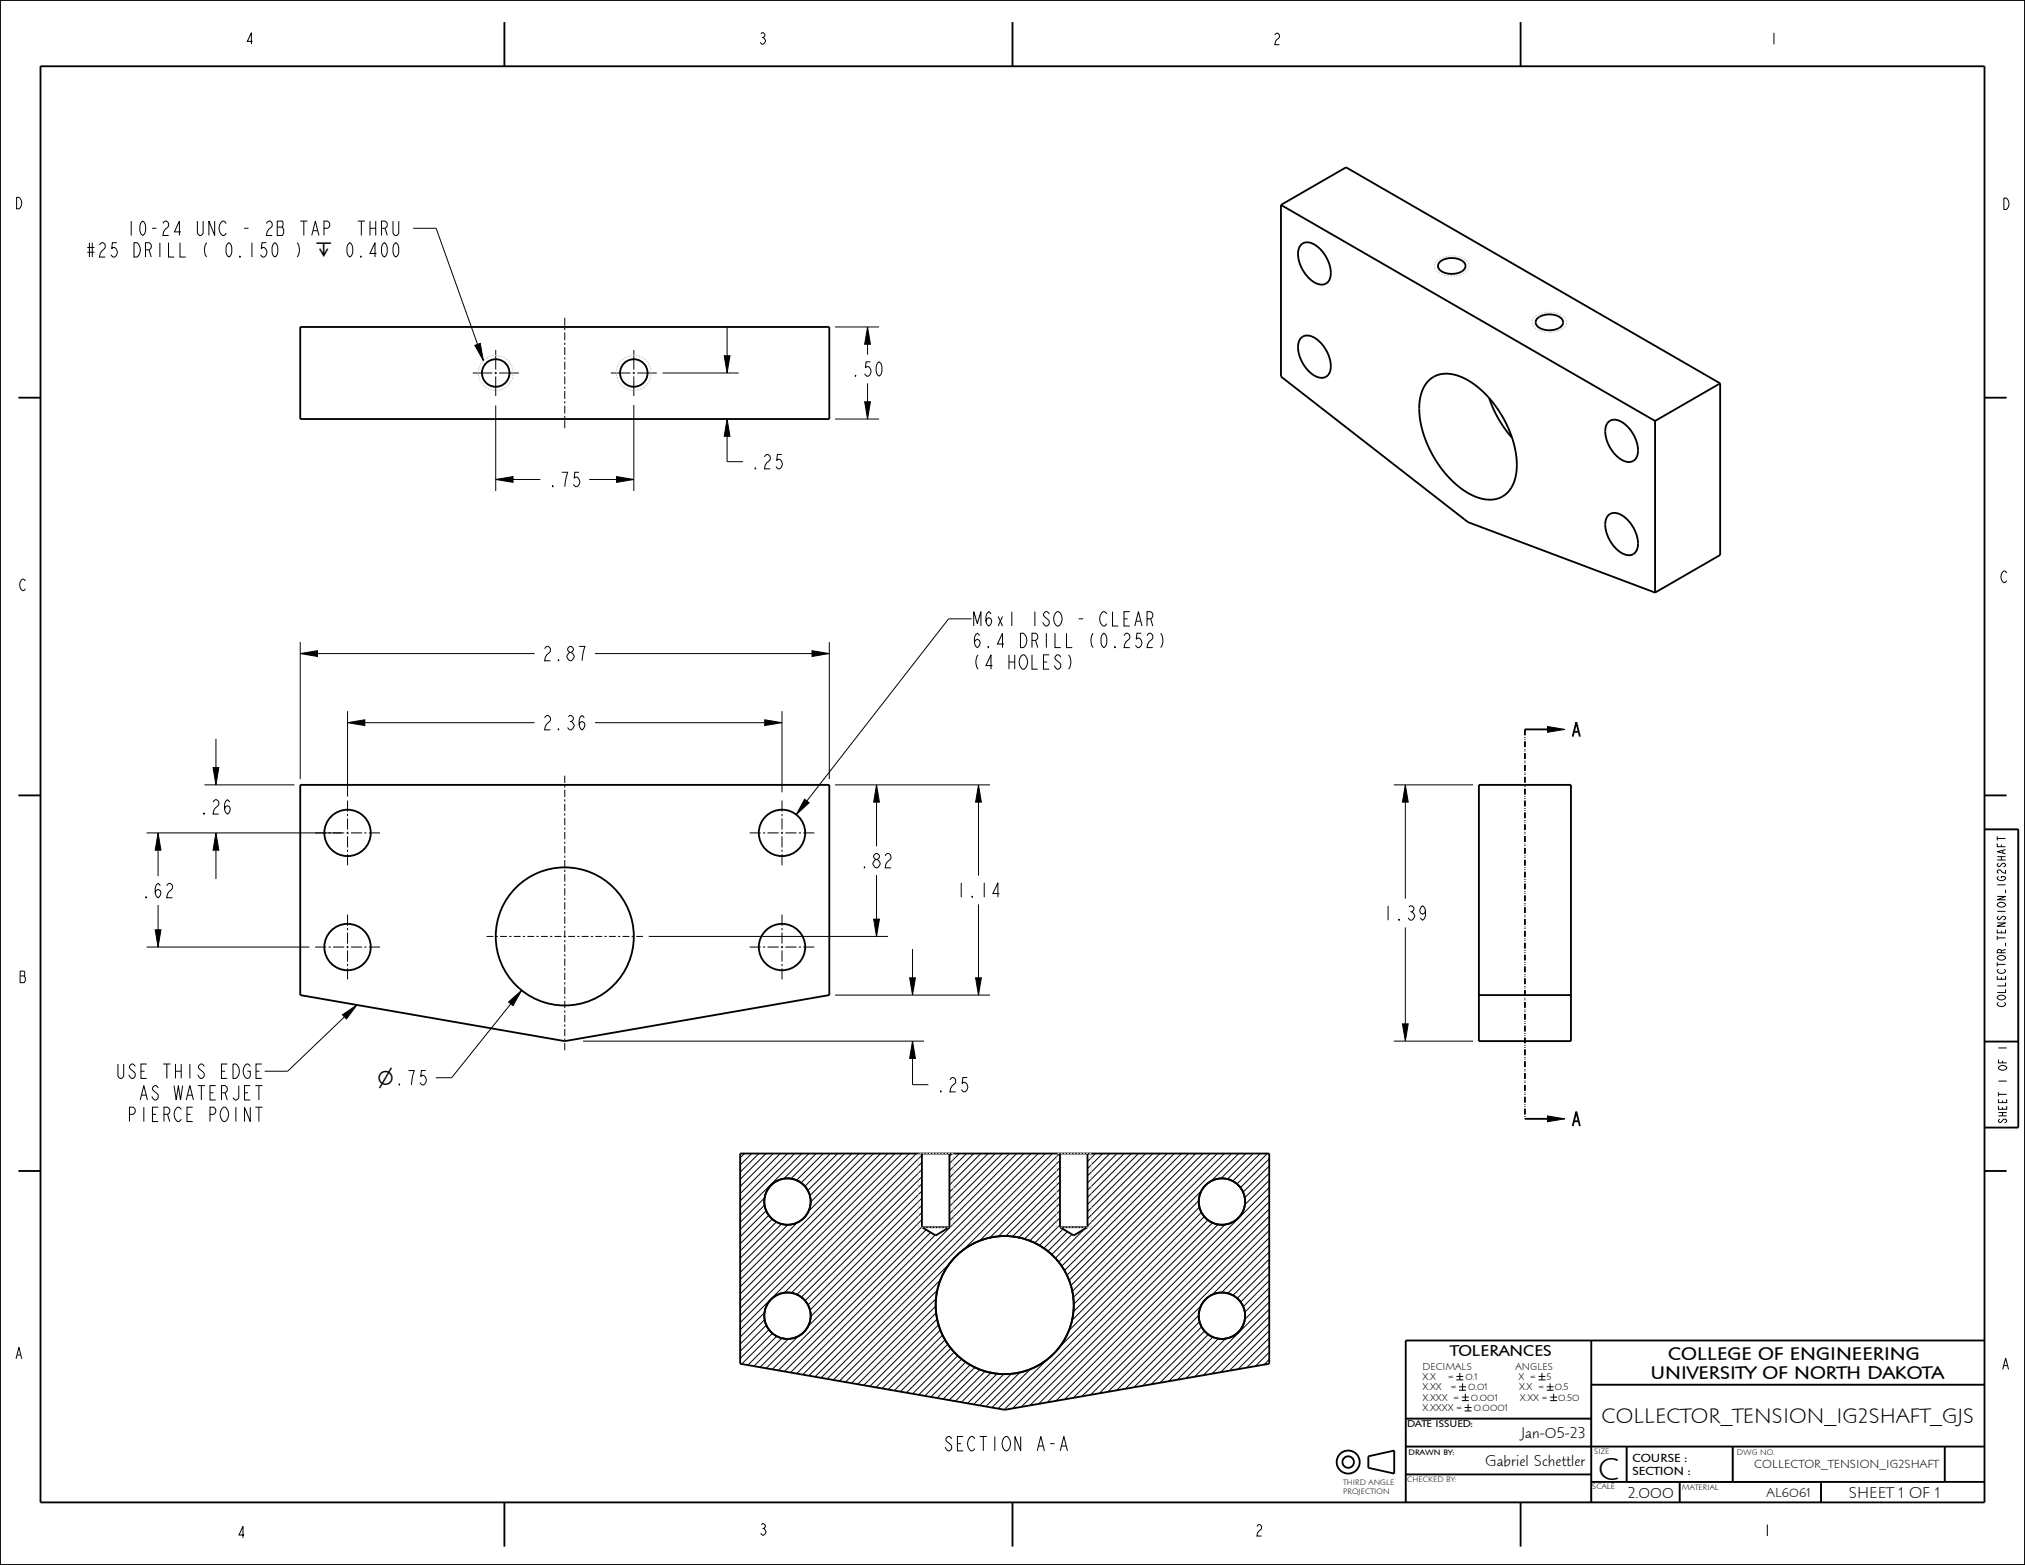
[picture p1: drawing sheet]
<svg xmlns="http://www.w3.org/2000/svg" width="559mm" height="432mm" viewBox="0 0 559 432" stroke-linecap="round" stroke-linejoin="round" font-family="sans-serif">
<g fill="none" stroke="#000" stroke-width=".28">
<path d="M114 63h6.4l11.4 32M131 95.3l1.5-.5 .9 4.7zM199.8 98.2h1.6l-.8 4.7zM200.6 90.2v8M230.4 90.2h12.2M239.4 90.2l.8 4.8h-1.6zM239.4 95v2.8M136.8 111.9v23.6M174.9 111.7v23.8M182.8 102.9h21M200.6 115.6l.8 4.8h-1.6zM230.4 115.6h12.2"/>
<path d="M238.6 110.9h1.6l-.8 4.7zM239.4 105.8v5.1M136.8 132.3l4.8-.8v1.6zM141.6 132.3h7.5M162.6 132.3h7.5M170.1 131.5l4.8 .8-4.8 .8zM200.6 120.4v7h4.4M82.8 177.2v37.8M224.1 179.5l4.7 .8-4.7 .8zM228.8 177.2v37.8M268.1 170.7h-6.3l-39.2 50.3M82.8 180.3l4.8-.8v1.6z"/>
<path d="M87.6 180.3h59.9M95.9 199.4l4.8-.8v1.6zM95.9 196.2v23.6M100.7 199.4h46.8M164.2 199.4h46.8M164.2 180.3h59.9M211 198.6l4.8 .8-4.8 .8zM215.8 196.2v22.4M56.4 216.6h24.9M58.8 211.8h1.6l-.8 4.8zM59.6 203.9v7.9M230.4 216.6h42.8"/>
<path d="M241.9 216.6l.8 4.7h-1.6zM270 216.6l.8 4.7h-1.6zM384.6 216.6h21.9M387.8 216.6l.8 4.7h-1.6zM427 200.5l4.8 .8-4.8 .7zM40.4 229.8h53.9M43.6 229.8l.8 4.8h-1.6zM43.6 234.6v7.2M59.6 229.8l.8 4.8h-1.6zM59.6 234.6v7.9M222 220.5l1.3 1-3.6 3.3zM241.9 221.3v12.2"/>
<path d="M270 221.3v20.3M387.8 221.3v26.6M547.6 228.8h9.3v58.6h-9.3zM42.8 256.5h1.6l-.8 4.8zM43.6 249.7v6.8M179 258.4h66.1M241.1 253.6h1.6l-.8 4.8zM241.9 241.4v12.2M270 249.5v20.3M387.8 255.9v26.6M40.4 261.3h45M94.5 280l4-2.7-2.9 3.8z"/>
<path d="M140.3 276.5l3.6-3.3-2.3 4.3zM141 277l-16.4 20.4h-4.3M230.4 274.6h42.8M251 269.8h1.6l-.8 4.8zM251.8 261.9v7.9M269.2 269.8h1.6l-.8 4.8zM551.5 276.6l-.4 .3a1.22 1.22 0 0 0 1.2 .8 1.22 1.22 0 0 0 1.1-.8l-.4-.3M95.1 280.6l-15.7 15h-6.4M160.9 287.3h94.1M251.8 287.3l.8 4.7h-1.6zM251.8 292v7.3h4.4M384.6 287.3h21.9"/>
<path d="M387 282.5h1.6l-.8 4.8zM205.4 318.3l-1.1 1.2M207.4 318.3l-3.1 3.1M209.4 318.3l-5.1 5.1M211.4 318.3l-7.1 7.1M213.3 318.3l-9 9.1M215.3 318.3l-11 11.1M217.3 318.3l-13 13M219.3 318.3l-15 15M221.3 318.3l-17 17M223.2 318.3l-6.9 6.9M225.2 318.3l-6.9 6.9"/>
<path d="M227.2 318.3l-7.4 7.3M229.2 318.3l-8.1 8.1M231.1 318.3l-9 9M233.1 318.3l-10.2 10.2M235.1 318.3l-11.6 11.6M237.1 318.3l-13.4 13.3M239 318.3l-15.9 15.9M241 318.3l-36.7 36.7M243 318.3l-38.7 38.7M245 318.3l-40.7 40.7M247 318.3l-42.7 42.7M248.9 318.3l-44.6 44.7"/>
<path d="M250.9 318.3l-46.6 46.6M252.9 318.3l-48.6 48.6M254.4 318.7l-37.9 38M262.8 318.3l-.8 .7M264.7 318.3l-2.7 2.7M266.7 318.3l-4.7 4.7M268.7 318.3l-6.7 6.7M270.7 318.3l-8.7 8.6M272.6 318.3l-10.6 10.6M274.6 318.3l-12.6 12.6M276.6 318.3l-14.6 14.6M278.6 318.3l-16.6 16.6"/>
<path d="M280.6 318.3l-18.6 18.5M282.5 318.3l-61 61M284.5 318.3l-61.3 61.3M286.5 318.3l-61.6 61.6M288.5 318.3l-61.9 61.9M290.4 318.3l-62.1 62.2M292.4 318.3l-26.6 26.6M300.3 318.3l-.2 .2M302.3 318.3l-2.2 2.2M304.3 318.3l-4.2 4.2M306.3 318.3l-6.2 6.1M308.2 318.3l-8.1 8.1"/>
<path d="M310.2 318.3l-10.1 10.1M312.2 318.3l-12.1 12.1M314.2 318.3l-14.1 14M316.1 318.3l-16 16M318.1 318.3l-18 18M320.1 318.3l-20 20M322.1 318.3l-30 29.9M324 318.3l-31.1 31.1M326 318.3l-32.3 32.3M328 318.3l-33.6 33.6M330 318.3l-35 34.9M331.9 318.3l-36.4 36.4"/>
<path d="M333.9 318.3l-38 38M335.9 318.3l-39.7 39.7M337.9 318.3l-41.6 41.6M339.9 318.3l-43.7 43.7M341.8 318.3l-7.6 7.6M343.8 318.3l-6.9 6.8M345.8 318.3l-7.1 7M347.8 318.3l-7.6 7.6M349.7 318.3l-8.4 8.4M350.3 319.7l-8 8M427 307.9l4.8 .8-4.8 .8zM211 332.5l-6.7 6.7"/>
<path d="M211 330.5l-6.7 6.8M211.4 334l-7.1 7.2M212.1 335.3l-7.8 7.9M213.1 336.3l-8.8 8.9M214.2 337.1l-9.9 10M215.7 337.7l-11.4 11.4M217.4 337.9l-13.1 13.2M220 337.3l-15.7 15.8M254.4 320.7l-36 36M254.4 322.7l-34.5 34.5M254.4 324.7l-33.2 33.2M254.4 326.6l-32.2 32.3"/>
<path d="M254.4 328.6l-31.4 31.5M254.4 330.6l-30.9 30.9M254.4 332.6l-30.7 30.7M254.4 334.5l-31.4 31.5M254.4 336.5l-41.3 41.3M254.4 338.5l-39.6 39.6M255.6 339.3l-39.1 39.1M292.5 320.2l-22.2 22.2M292.5 322.1l-19.4 19.4M292.5 324.1l-17 17.1M292.5 326.1l-15 15M292.5 328.1l-13.1 13.1"/>
<path d="M292.5 330l-11.4 11.5M292.5 332l-9.8 9.9M292.5 334l-8.4 8.4M292.5 336l-7 7M292.5 338l-5.7 5.6M293.3 339.1l-5.3 5.3M294.6 339.8l-5.4 5.4M299.3 339.1l-8.1 8.1M330.8 331.3l-35.9 35.9M331 333.1l-38.7 38.7M331.5 328.6l-35.7 35.7M331.5 334.5l-54.4 54.4"/>
<path d="M332.3 335.7l-52.9 52.9M333.3 336.6l-51.5 51.6M334.6 337.4l-50.4 50.4M336.1 337.8l-49.5 49.6M338 337.9l-49 49M350.3 321.7l-7.3 7.2M350.3 323.7l-6.8 6.7M350.3 325.7l-6.8 6.7M350.3 327.6l-58.9 58.9M350.3 329.6l-56.5 56.5M350.3 331.6l-54.1 54.1M350.3 333.6l-51.7 51.7"/>
<path d="M350.3 335.6l-49.4 49.3M350.3 337.5l-47 46.9M350.3 339.5l-44.6 44.5M256.8 340l-38.6 38.7M258 340.8l-38.2 38.2M258.3 358.3l-23.3 23.3M258.7 356l-25.4 25.3M259.5 353.1l-27.9 27.9M262 348.7l-32.1 32M295.8 340.6l-5.6 5.6M350.3 341.5l-15.8 15.7M350.3 343.5l-13.2 13.1"/>
<path d="M350.3 345.4l-11.5 11.4M350.3 347.4l-10 10M350.3 349.4l-8.9 8.8M350.3 351.4l-7.9 7.9M350.3 353.3l-7.2 7.2M350.3 355.3l-6.8 6.8M350.3 357.3l-6.8 6.7M350.3 359.3l-20.6 20.6M211 362.2l-6.7 6.7M211 364.1l-6.7 6.8M211.5 365.6l-7.2 7.2M212.2 366.9l-7.9 7.9"/>
<path d="M213.2 367.9l-8.5 8.5M214.3 368.7l-7.9 7.9M215.8 369.2l-7.7 7.7M217.6 369.4l-7.9 7.8M220.3 368.7l-8.9 8.8M258.2 360.4l-21.5 21.5M258.3 362.2l-19.9 20M258.6 363.9l-18.6 18.6M259 365.5l-17.3 17.3M259.5 367l-16.1 16.1M260.1 368.4l-15 15M260.8 369.7l-14 14"/>
<path d="M261.6 370.9l-13.1 13.1M262.4 372l-12.3 12.3M263.3 373.1l-11.5 11.5M264.3 374l-10.8 10.8M265.4 375l-10.2 10.1M266.5 375.8l-9.6 9.6M267.7 376.6l-9.1 9.1M269 377.2l-8.7 8.8M270.4 377.8l-8.5 8.5M271.9 378.3l-8.3 8.3M273.5 378.7l-8.2 8.2M275.2 379l-8.2 8.2"/>
<path d="M277 379.1l-8.3 8.4M279.1 379l-8.7 8.8M281.5 378.6l-9.5 9.5M284.3 377.8l-10.6 10.6M288.9 375.1l-13.5 13.6M330.8 362.9l-20.3 20.3M331 364.7l-18.1 18.1M331.4 360.3l-23.3 23.3M331.6 366.1l-16.3 16.3M332.4 367.2l-14.7 14.7M333.4 368.2l-13.3 13.3M334.7 368.9l-12.2 12.2"/>
<path d="M336.2 369.3l-11.3 11.4M338.2 369.3l-10.9 11M350.3 361.2l-18.2 18.2M350.3 363.2l-15.8 15.8M350.3 365.2l-13.5 13.4M350.3 367.2l-11.1 11M350.3 369.2l-8.7 8.6M350.3 371.1l-6.3 6.3M350.3 373.1l-3.9 3.8M350.3 375.1l-1.5 1.4M401.9 379.8h1.9M402.8 378.8v1.9"/>
<path d="M424.5 379.8h1.9M425.5 378.8v1.9M387.9 399.1h159.7v-17.1h-108.5v32.5M401.9 380.7h1.9M402.6 382.6h1.9M402.6 383.6h1.9M403.4 385.5h1.9M403.4 386.4h1.9M403.6 381.7v1.9M404.2 388.3h1.9M404.2 389.3h1.9M404.4 384.5v1.9"/>
<path d="M405.1 387.4v1.9M424.5 380.7h1.9M426.8 382.6h1.9M426.8 383.6h1.9M427.7 381.7v1.9M427.8 385.5h1.9M427.8 386.4h1.9M428.7 384.5v1.9M439.1 391.4h-51.2v23.1h114.6v-5.6M448.9 399.1v9.8M478.1 399.1v9.8M536.7 399.1v9.8h-97.6"/>
<path d="M387.9 406.8h51.2M463.5 408.9v5.6"/>
</g>
<g fill="#000">
<path d="M131 95.3l1.5-.5 .9 4.7zM239.4 90.2l.8 4.8h-1.6zM200.6 115.6l.8 4.8h-1.6zM199.8 98.2h1.6l-.8 4.7zM238.6 110.9h1.6l-.8 4.7zM136.8 132.3l4.8-.8v1.6zM170.1 131.5l4.8 .8-4.8 .8zM82.8 180.3l4.8-.8v1.6zM95.9 199.4l4.8-.8v1.6zM211 198.6l4.8 .8-4.8 .8zM224.1 179.5l4.7 .8-4.7 .8zM58.8 211.8h1.6l-.8 4.8z"/>
<path d="M241.9 216.6l.8 4.7h-1.6zM270 216.6l.8 4.7h-1.6zM387.8 216.6l.8 4.7h-1.6zM427 200.5l4.8 .8-4.8 .7zM43.6 229.8l.8 4.8h-1.6zM59.6 229.8l.8 4.8h-1.6zM222 220.5l1.3 1-3.6 3.3zM241.1 253.6h1.6l-.8 4.8zM42.8 256.5h1.6l-.8 4.8zM94.5 280l4-2.7-2.9 3.8zM140.3 276.5l3.6-3.3-2.3 4.3zM251 269.8h1.6l-.8 4.8z"/>
<path d="M269.2 269.8h1.6l-.8 4.8zM251.8 287.3l.8 4.7h-1.6zM387 282.5h1.6l-.8 4.8zM427 307.9l4.8 .8-4.8 .8z"/>
</g>
<g fill="none" stroke="#000" stroke-width=".51">
<path d="M0 0h558.8v431.8h-558.8zM11.2 18.3h536.4v396.2h-536.4zM139.2 6.1v12.2M279.4 6.1v12.2M419.6 6.1v12.2M353.5 56.5l17.9-10.3 103.3 59.6M353.5 56.5v47.4l51.6 40.2 51.6 19.4M353.5 56.5l103.2 59.6M82.8 90.2h146v25.4h-146zM5.1 109.7h6.1M456.7 116.1v47.4M474.7 105.8l-18 10.3"/>
<path d="M474.7 105.8v47.3l-18 10.4M547.6 109.7h6.1M5.1 219.5h6.1M82.8 216.6h146v58l-73 12.7-73-12.7zM408.1 216.6h25.4v70.7h-25.4zM420.8 201.3h6.2M434 203.2l1-3.9 1 3.9M434.4 201.9h1.2M547.6 219.5h6.1M547.6 228.8h9.3v82.3h-9.3M408.1 274.6h25.4M547.6 287.4h9.3"/>
<path d="M204.3 318.3h146v58l-73 12.7-73-12.7zM254.4 318.3v20.3M262 318.3v20.3M292.5 318.3v20.3M300.1 318.3v20.3M420.8 308.7h6.2M434 310.7l1-4 1 4M434.4 309.4h1.2M5.1 323.1h6.1M254.4 338.6l3.8 2.3 3.8-2.3M254.4 338.6h7.6M292.5 338.6l3.8 2.3 3.8-2.3"/>
<path d="M292.5 338.6h7.6M547.6 323.1h6.1M439.1 369.9v44.6M547.6 369.9h-159.7v44.6M387.9 399.1h159.7M387.9 391.4h51.2M439.1 382h108.5M448.9 399.1v9.8M478.1 399.1v9.8M536.7 399.1v9.8M139.2 414.5v12.2M279.4 414.5v12.2"/>
<path d="M377.6 401.8l7.1-1.6v6.4l-7.1-1.6zM387.9 406.8h51.2M419.6 414.5v12.2M439.1 408.9h108.5M463.5 408.9v5.6M502.5 408.9v5.6"/>
<circle cx="217.3" cy="331.5" r="6.4"/>
<circle cx="337.2" cy="331.5" r="6.4"/>
<circle cx="217.3" cy="363" r="6.4"/>
<circle cx="277.2" cy="360.1" r="19.1"/>
<circle cx="337.2" cy="363" r="6.4"/>
<circle cx="372" cy="403.4" r="3.2"/>
<circle cx="372" cy="403.4" r="1.59"/>
</g>
<path d="M420.8 201.3v107.4" fill="none" stroke="#000" stroke-width=".51" stroke-dasharray="1.6 .5 .2 .3 .2 .5" stroke-linecap="butt"/>
<!-- layer: 02___PRT_ALL_AXES -->
<g fill="none" stroke="#000" stroke-width=".28">
<path d="M136.8 96.6v5.4M155.8 87.7v2.2M155.8 90.5v.6M155.8 91.7v2.2M155.8 94.5v.6M155.8 95.8v2.1M155.8 98.6v.6M155.8 99.8v2.2M174.9 96.6v5.4M130.5 102.9h5.4M136.5 102.9h.6M136.8 102.6v.6"/>
<path d="M136.8 103.8v5.5M137.7 102.9h5.4M155.8 102.6v.6M155.8 103.8v2.2M155.8 106.6v.7M155.8 107.9v2.2M155.8 110.7v.6M155.8 111.9v2.2M155.8 114.7v.7M155.8 116v2.2M168.6 102.9h5.4M174.6 102.9h.6"/>
<path d="M174.9 102.6v.6M174.9 103.8v5.5M175.8 102.9h5.4M155.8 214v2M155.8 216.7v.6M155.8 217.9v2M87 229.8h3M90.7 229.8h.6M91.9 229.8h3.1M95.6 229.8h.6M95.9 220.9v3M95.9 224.6v.6"/>
<path d="M95.9 225.8v3.1M95.9 229.5v.6M95.9 230.7v3.1M95.9 234.4v.7M95.9 235.7v3.1M96.8 229.8h3.1M100.5 229.8h.7M101.8 229.8h3M155.8 220.5v.7M155.8 221.8v2M155.8 224.4v.6M155.8 225.7v2"/>
<path d="M155.8 228.3v.6M155.8 229.5v2.1M155.8 232.2v.6M155.8 233.4v2M155.8 236.1v.6M155.8 237.3v2M155.8 240v.6M206.9 229.8h3M210.5 229.8h.7M211.8 229.8h3.1M215.5 229.8h.6M215.8 220.9v3"/>
<path d="M215.8 224.6v.6M215.8 225.8v3.1M215.8 229.5v.6M215.8 230.7v3.1M215.8 234.4v.7M215.8 235.7v3.1M216.7 229.8h3.1M220.4 229.8h.6M221.7 229.8h3M95.9 252.4v3M95.9 256.1v.6M95.9 257.3v3.1"/>
<path d="M134.3 258.4h1.8M136.8 258.4h.6M138 258.4h1.9M140.5 258.4h.6M141.8 258.4h1.9M144.3 258.4h.6M145.5 258.4h1.9M148 258.4h.7M149.3 258.4h1.9M151.8 258.4h.6M153 258.4h1.9M155.5 258.4h.7"/>
<path d="M155.8 241.2v2M155.8 243.8v.7M155.8 245.1v2M155.8 247.7v.6M155.8 249v2M155.8 251.6v.6M155.8 252.8v2.1M155.8 255.5v.6M155.8 256.7v2M155.8 259.4v.6M156.8 258.4h1.9M159.3 258.4h.6"/>
<path d="M160.5 258.4h1.9M163 258.4h.7M164.3 258.4h1.9M166.8 258.4h.6M168 258.4h1.9M170.6 258.4h.6M171.8 258.4h1.9M174.3 258.4h.6M175.5 258.4h1.9M215.8 252.4v3M215.8 256.1v.6M215.8 257.3v3.1"/>
<path d="M87 261.3h3M90.7 261.3h.6M91.9 261.3h3.1M95.6 261.3h.6M95.9 261v.6M95.9 262.2v3.1M95.9 265.9v.7M95.9 267.2v3M96.8 261.3h3.1M100.5 261.3h.7M101.8 261.3h3M155.8 260.6v2"/>
<path d="M155.8 263.2v.7M155.8 264.5v2M155.8 267.1v.6M155.8 268.4v2M155.8 271v.6M155.8 272.2v2.1M155.8 274.9v.6M155.8 276.1v2.1M155.8 278.8v.6M206.9 261.3h3M210.5 261.3h.7M211.8 261.3h3.1"/>
<path d="M215.5 261.3h.6M215.8 261v.6M215.8 262.2v3.1M215.8 265.9v.7M215.8 267.2v3M216.7 261.3h3.1M220.4 261.3h.6M221.7 261.3h3M155.8 280v2M155.8 282.7v.6M155.8 283.9v2M155.8 286.5v.7"/>
<path d="M155.8 287.8v2"/>
</g>
<g fill="none" stroke="#ccc" stroke-width=".28">
<path d="M395.8 73.5h.1M395.9 73.8l.2 .5M395.9 72.9l-.1 .6M396.3 74.6h.1M396.3 74.6l.3 .3M396.3 72.2l-.3 .4M396.6 74.9h.1M396.9 75.1l.4 .3M396.9 71.6l-.4 .3M397.3 75.4h.1M397.6 75.6l.5 .2M397.7 71.2l-.5 .2"/>
<path d="M398.5 75.9l.5 .1M398.5 70.9l-.5 .1M399.3 76.1h.5M399.3 70.7l-.5 .1M400.2 76.1l.5 .1M400.2 70.6l-.5 .1M400.5 70.6h.6M401.4 70.6l.5 .1M401.6 76.1h-.6M402.3 70.8l.5 .1M402.4 76l-.5 .1M403.1 71l.5 .2"/>
<path d="M403.2 75.7l-.5 .2M403.9 71.4l.4 .2M404 75.4h.1M404 75.4l-.4 .2M404.6 71.8h.1M404.6 71.8l.4 .4M404.7 74.8l-.4 .4M405 74.6h.1M405.2 72.5l.2 .5M405.2 74.1l-.2 .5M405.4 73.3h.1M405.4 73.3v.5"/>
<path d="M422.7 89l.1 .5M422.8 88.7h.1M422.9 88.2l-.1 .5M423 89.8l.3 .4M423.1 87.9h.1M423.4 87.5l-.3 .4M423.5 90.5l.5 .3M424.1 87l-.4 .3M424.3 91l.4 .2M424.9 86.6l-.4 .2M425.1 91.3l.5 .2M425.8 86.4l-.5 .1"/>
<path d="M425.9 91.5l.5 .1M426.6 86.2l-.5 .1M426.8 91.7h.5M427.5 86.2h-.5M427.8 86.2h.5M428.1 91.7h-.5M428.7 86.2l.5 .1M429 91.6l-.5 .1M429.4 91.5h-.1M429.5 86.4l.5 .2M429.8 91.4l-.4 .1M430.2 91.3h.1"/>
<path d="M430.4 86.7l.4 .2M430.7 91.1l-.5 .2M431.1 87.1l.5 .3M431.4 90.6l-.4 .3M431.8 87.6l.3 .4M432 90l-.3 .4M432 90h.1M432.3 88.4h.1M432.3 88.4l.1 .5M432.3 89.2l-.1 .5M432.3 89.2h.1M253.4 318.3v.5"/>
<path d="M253.4 319.1v.5M253.4 320v.5M253.7 318.3h.6M254.6 318.3h.5M255.5 318.3h.5M256.4 318.3h.5M257.2 318.3h.6M258.1 318.3h.5M259 318.3h.5M259.9 318.3h.5M260.7 318.3h.6M261.6 318.3h.5"/>
<path d="M262.5 318.3h.5v.5M263 319.1v.5M263 320v.5M291.5 318.3h.1M291.5 318.6v.5M291.5 319.5v.5M291.8 318.3h.6M292.7 318.3h.5M293.6 318.3h.5M294.5 318.3h.5M295.3 318.3h.6M296.2 318.3h.5"/>
<path d="M297.1 318.3h.5M298 318.3h.5M298.8 318.3h.6M299.7 318.3h.5M300.6 318.3h.5M301.1 318.3h.1M301.1 318.6v.5M301.1 319.5v.5M253.4 320.8v.5M253.4 321.7v.5M253.4 322.5v.5M253.4 323.4v.5"/>
<path d="M253.4 324.2v.5M253.4 325v.6M253.4 325.9v.5M253.4 326.7v.6M253.4 327.6v.5M253.4 328.4v.5M253.4 329.3v.5M253.4 330.1v.5M253.4 331v.5M253.4 331.8v.5M253.4 332.7v.5M253.4 333.5v.5"/>
<path d="M253.4 334.4v.5M253.4 335.2v.5M253.4 336.1v.5M253.4 336.9v.5M253.4 337.7v.6M253.4 338.6h.1M253.4 338.6h.5M254.3 338.6h.5M255.1 338.6h.6M256 338.6h.5M256.9 338.6h.5M257.8 338.6h.5"/>
<path d="M258.6 338.6h.6M259.5 338.6h.5M260.4 338.6h.5M261.3 338.6h.5M262.1 338.6h.6M263 320.8v.5M263 321.7v.5M263 322.5v.5M263 323.4v.5M263 324.2v.5M263 325v.6M263 325.9v.5"/>
<path d="M263 326.7v.6M263 327.6v.5M263 328.4v.5M263 329.3v.5M263 330.1v.5M263 331v.5M263 331.8v.5M263 332.7v.5M263 333.5v.5M263 334.4v.5M263 335.2v.5M263 336.1v.5"/>
<path d="M263 336.9v.5M263 337.7v.6M263 338.6h.1M291.5 320.3v.5M291.5 321.2v.5M291.5 322v.5M291.5 322.8v.6M291.5 323.7v.5M291.5 324.5v.5M291.5 325.4v.5M291.5 326.2v.5M291.5 327.1v.5"/>
<path d="M291.5 327.9v.5M291.5 328.8v.5M291.5 329.6v.5M291.5 330.5v.5M291.5 331.3v.5M291.5 332.2v.5M291.5 333v.5M291.5 333.9v.5M291.5 334.7v.5M291.5 335.5v.6M291.5 336.4v.5M291.5 337.2v.5"/>
<path d="M291.5 338.1v.5M291.8 338.6h.6M292.7 338.6h.5M293.6 338.6h.5M294.5 338.6h.5M295.3 338.6h.6M296.2 338.6h.5M297.1 338.6h.5M298 338.6h.5M298.8 338.6h.6M299.7 338.6h.5M301.1 338.1v.5h-.5"/>
<path d="M301.1 320.3v.5M301.1 321.2v.5M301.1 322v.5M301.1 322.8v.6M301.1 323.7v.5M301.1 324.5v.5M301.1 325.4v.5M301.1 326.2v.5M301.1 327.1v.5M301.1 327.9v.5M301.1 328.8v.5M301.1 329.6v.5"/>
<path d="M301.1 330.5v.5M301.1 331.3v.5M301.1 332.2v.5M301.1 333v.5M301.1 333.9v.5M301.1 334.7v.5M301.1 335.5v.6M301.1 336.4v.5M301.1 337.2v.5"/>
</g>
<g fill="none" stroke="#000" stroke-width=".51">
<path d="M359.1 67.5a3.3 3.3 0 0 1 4.4 .5 8.9 8.9 0 0 1 3.4 9.1 2.58 2.58 0 0 1-4 .9 9.3 9.3 0 0 1-4.5-9.3zM397.3 72.3a5.2 5.2 0 0 1 6.9 .4 1.65 1.65 0 0 1-.9 2.2 4.9 4.9 0 0 1-6.4-1l-.1-.8zM359.1 93.2a3.3 3.3 0 0 1 4.4 .5 8.7 8.7 0 0 1 3.4 9.2 2.58 2.58 0 0 1-4 .9 9.3 9.3 0 0 1-4.5-9.5zM424.2 87.9a5.2 5.2 0 0 1 7 .4 1.65 1.65 0 0 1-1 2.2 4.9 4.9 0 0 1-6.4-1.1v-.7zM394.3 105a8 8 0 0 1 9.2-.9 28.9 28.9 0 0 1 14.2 18 16.5 16.5 0 0 1-.7 12.6 7.4 7.4 0 0 1-9.3 2.6 26.7 26.7 0 0 1-13.8-14.7 20.8 20.8 0 0 1-1.5-14.7l.8-1.6zM411 110a32.4 32.4 0 0 0 6.1 10.6M443.9 116.4a3.3 3.3 0 0 1 4.4 .5 8.7 8.7 0 0 1 3.3 9.2 2.58 2.58 0 0 1-3.9 .9 9.3 9.3 0 0 1-4.5-9.5zM443.9 142.1a3.3 3.3 0 0 1 4.4 .6 8.9 8.9 0 0 1 3.4 9.1 2.58 2.58 0 0 1-4 .9 9.3 9.3 0 0 1-4.5-9.4z"/>
<circle cx="136.8" cy="102.9" r="3.8"/>
<circle cx="174.9" cy="102.9" r="3.8"/>
<circle cx="95.9" cy="229.8" r="6.4"/>
<circle cx="215.8" cy="229.8" r="6.4"/>
<circle cx="155.8" cy="258.4" r="19.1"/>
<circle cx="95.9" cy="261.3" r="6.4"/>
<circle cx="215.8" cy="261.3" r="6.4"/>
<circle cx="217.3" cy="331.5" r="6.4"/>
<circle cx="337.2" cy="331.5" r="6.4"/>
<circle cx="217.3" cy="363" r="6.4"/>
<circle cx="277.2" cy="360.1" r="19.1"/>
<circle cx="337.2" cy="363" r="6.4"/>
</g>
<path d="M141.6 102.9a4.8 4.8 0 0 0-7-4.3 4.8 4.8 0 0 0-.7 8.2 4.8 4.8 0 0 0 7.6-3l.1-.9M179.7 102.9a4.8 4.8 0 0 0-7-4.3 4.8 4.8 0 0 0-.7 8.2 4.8 4.8 0 0 0 7.6-3l.1-.9" fill="none" stroke="#ccc" stroke-width=".28" stroke-dasharray=".5 .3" stroke-linecap="butt"/>
<text font-size="8.8" x="441" y="408.2">C</text>
<text font-size="5.9" x="441.9" y="392.6">COLLECTOR_TENSION_IG2SHAFT_GJS</text>
<g font-size="5.5">
<text x="87" y="70.9">↧</text>
<text x="104.1" y="299.3">⌀.75</text>
<text x="104.1" y="299.3">⌀</text>
</g>
<g font-size="5.2">
<text x="34.6" y="65">10-24</text>
<text x="53.7" y="65">UNC - 2B TAP</text>
<text x="98.1" y="65">THRU</text>
<text x="23.5" y="70.9">#25 DRILL (</text>
<text x="61.6" y="70.9">0.150 ) ↧ 0.400</text>
<text x="234.6" y="103.8">.50</text>
<text x="207" y="129.4">.25</text>
<text x="151.1" y="134.3">.75</text>
<text x="268.1" y="172.7">M6x1 ISO - CLEAR</text>
<text x="268.1" y="178.7">6.4 DRILL (0.252)</text>
<text x="149.5" y="182.3">2.87</text>
<text x="268.1" y="184.6">(4 HOLES)</text>
<text x="149.5" y="201.4">2.36</text>
<text x="54.8" y="224.6">.26</text>
<text x="237.1" y="239.4">.82</text>
<text x="38.9" y="247.7">.62</text>
<text x="263.7" y="247.5">1.14</text>
<text x="381.5" y="253.9">1.39</text>
<text x="31.8" y="297.5">USE THIS EDGE</text>
<text x="38.1" y="303.5">AS WATERJET</text>
<text x="258.2" y="301.3">.25</text>
<text x="34.9" y="309.5">PIERCE POINT</text>
<text x="460.3" y="375.2">COLLEGE OF ENGINEERING</text>
<text x="455.4" y="380.6">UNIVERSITY OF NORTH DAKOTA</text>
<text x="260.9" y="400.3">SECTION</text>
<text x="285.9" y="400.3">A-A</text>
</g>
<g font-size="4.4">
<text x="400.2" y="374.2">TOLERANCES</text>
<text x="419.7" y="396.8">Jan-05-23</text>
<text x="409.8" y="404.5">Gabriel Schettler</text>
<text x="449.2" y="413.2">2.000</text>
<text x="510.2" y="413.2">SHEET 1 OF 1</text>
</g>
<g font-size="4.1">
<text x="67.6" y="12.2">4</text>
<text x="209.2" y="12.2">3</text>
<text x="351.1" y="12.3">2</text>
<text x="488.2" y="12.2">1</text>
<text x="3.9" y="57.6">D</text>
<text x="552.3" y="57.8">D</text>
<text x="551.8" y="160.7">C</text>
<text x="5.1" y="163">C</text>
<text x="5.1" y="271.1">B</text>
<text x="3.9" y="374.9">A</text>
<text x="552.2" y="377.8">A</text>
<text x="65.3" y="424.3">4</text>
<text x="209.3" y="423.6">3</text>
<text x="346.2" y="423.8">2</text>
<text x="486.4" y="423.8">1</text>
</g>
<text font-size="3.7" x="487.5" y="413">AL6061</text>
<g font-size="3.3">
<text x="450.4" y="403.4">COURSE :</text>
<text x="450.4" y="406.9">SECTION :</text>
<text x="484" y="405.1">COLLECTOR_TENSION_IG2SHAFT</text>
</g>
<g font-size="3">
<text x="553.4" y="276.8" transform="rotate(-90 553.4 276.8)">COLLECTOR_TENSION_IG2SHAFT</text>
<text x="553.8" y="310.2" transform="rotate(-90 553.8 310.2)">SHEET 1 OF 1</text>
</g>
<g font-size="2.8">
<text x="392.6" y="377.9">DECIMALS</text>
<text x="418.2" y="377.9">ANGLES</text>
<text x="392.6" y="380.7">X.X</text>
<text x="392.6" y="383.6">X.XX</text>
<text x="399.7" y="380.7">=</text>
<text x="400.5" y="383.6">=</text>
<text x="404.4" y="380.7">0.1</text>
<text x="405.2" y="383.6">0.01</text>
<text x="419" y="380.7">X =</text>
<text x="419.2" y="383.6">X.X =</text>
<text x="426.8" y="380.7">5</text>
<text x="429" y="383.6">0.5</text>
<text x="392.6" y="386.4">X.XXX =</text>
<text x="392.6" y="389.3">X.XXXX =</text>
<text x="405.9" y="386.4">0.001</text>
<text x="406.7" y="389.3">0.0001</text>
<text x="419.4" y="386.4">X.XX =</text>
<text x="430" y="386.4">0.50</text>
<text x="388.3" y="393.7">DATE ISSUED:</text>
</g>
<g font-size="2.2">
<text x="388.7" y="401.4">DRAWN BY:</text>
<text x="439.9" y="401.3">SIZE</text>
<text x="479.3" y="401.5">DWG NO.</text>
<text x="370.6" y="409.8">THIRD ANGLE</text>
<text x="370.6" y="412.1">PROJECTION</text>
<text x="388.3" y="408.9">CHECKED BY:</text>
<text x="439.4" y="410.9">SCALE</text>
<text x="464.1" y="411.1">MATERIAL</text>
</g>
</svg>
